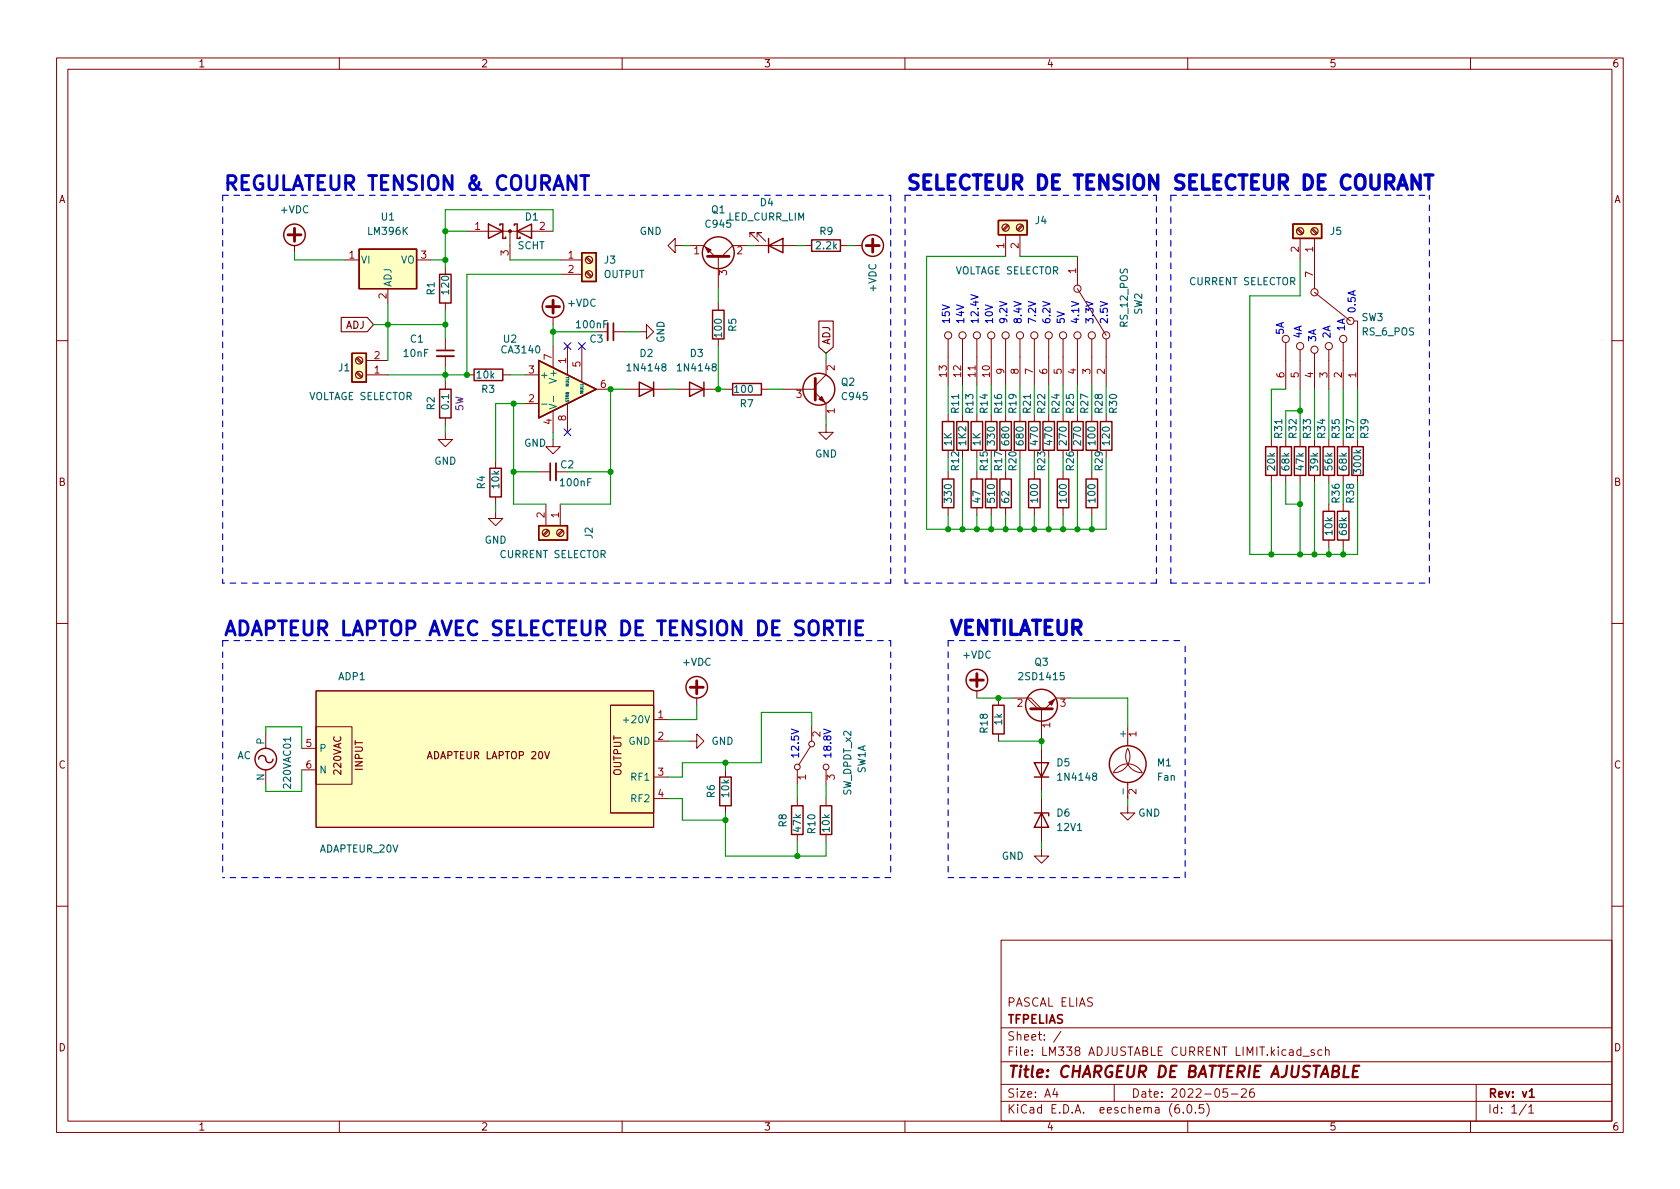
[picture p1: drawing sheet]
<svg xmlns="http://www.w3.org/2000/svg" width="297mm" height="210mm" viewBox="0 0 297 210" stroke-linecap="round" stroke-linejoin="round" font-family="sans-serif">
<g fill="none" stroke="#840000" stroke-width=".18">
<path d="M10 10.2h277v190.1h-277zM12 12.2h273v186.1h-273zM60 10.2v2M110 10.2v2M160 10.2v2M210 10.2v2M260 10.2v2M52.1 43.4v1.3M61 46h2.5M68.6 51v2.6M73.7 46h2.5M78.7 47.2v1.3"/>
<path d="M78.7 53.6v1.3M78.7 59.9v2.1M82.5 40.9h15.3M90.2 40.9v5.1M97.8 56.1v1.3M99.1 46h3.8M99.1 48.5h3.8M108.5 58.7h2M113 58.7h1.3v-1.3l1.3 1.3-1.3 1.2v-1.2M119.4 43.4v-1.2l-1.3 1.2 1.3 1.3v-1.3h1.2M121.9 43.4h2.6l1.9 1.9M127 45.3v5.7"/>
<path d="M127 53.6v1.3M127 59.9v1.3M132.1 43.4h-2.6l-1.9 1.9M132.6 41.9v-.8h.7h-.7l1.5 1.6M133.3 43.4h7.7M133.9 41.9v-.8h.7h-.7l1.5 1.6M142.2 43.4h1.3M148.6 43.4h1.3M151.1 43.4h1.3M167.6 59.9v8.3M170.2 59.9v8.3M172.7 59.9v8.3"/>
<path d="M175.3 59.9v8.3M177.8 41.5v3.8M177.8 59.9v8.3M180.3 41.5v3.8M180.3 59.9v8.3M182.9 59.9v8.3M185.4 59.9v8.3M188 59.9v8.3M190.5 45.3v5.1M190.5 59.9v8.3M190.5 51l5.1 8.3M193 59.9v8.3"/>
<path d="M195.6 59.9v8.3M229.9 42.2v3.8M232.4 42.2v8.8M232.4 51.7l6.4 5.1M239.4 56.8h.6v12M10 60.2h2M64.8 66.3h3.8M64.8 63.7h3.8M78.7 76.4v1.3h1.3l-1.3 1.3-1.2-1.3h1.2M78.7 63v2M78.7 67.6v1.2M78.7 73.9v1.3"/>
<path d="M82.5 66.3h1.3M88.9 66.3h1.3M92.7 66.3h2.5M92.7 71.4h2.5M97.8 77.7v1.3h1.3l-1.3 1.3-1.3-1.3h1.3M97.8 61.2v3.8M97.8 72.6v3.8M100.3 61.2v5.1M100.3 71.4v5M102.9 61.2v6.4M105.4 68.8h2.5M110.5 68.8h7.6"/>
<path d="M119.4 68.8h7.6M128.3 68.8h1.2M134.6 68.8h1.3M138.4 68.8h5.7M144.1 69.5l1.9 1.9v2.5M146 75.2v1.2h1.3l-1.3 1.3-1.2-1.3h1.2M146 63.7v2.6l-1.9 1.9M167.6 73.3v1.2M167.6 79.6v1.3M170.2 73.3v1.2M170.2 79.6v1.3M172.7 73.3v1.2"/>
<path d="M172.7 79.6v1.3M175.3 73.3v1.2M177.8 73.3v1.2M177.8 79.6v1.3M180.3 73.3v1.2M182.9 73.3v1.2M182.9 79.6v1.3M185.4 73.3v1.2M188 73.3v1.2M188 79.6v1.3M190.5 73.3v1.2M193 73.3v1.2"/>
<path d="M193 79.6v1.3M195.6 73.3v1.2M224.8 77.7v1.3M227.3 60.6v8.2M227.3 77.7v1.3M229.9 61.8v7M229.9 77.7v1.3M232.4 62.5v6.3M232.4 77.7v1.3M234.9 61.8v7M234.9 77.7v1.3M237.5 60.6v8.2"/>
<path d="M237.5 77.7v1.3M240 77.7v1.3M285 60.2h2M87.6 90.4v1.3h1.3l-1.3 1.3-1.2-1.3h1.2M87.6 81.5v1.3M87.6 87.9v1.2M95.2 83.4h2.1M96.5 89.1v3.9M98.3 83.4h2M99.1 89.1v3.9M167.6 83.4v1.3M167.6 89.8v1.3"/>
<path d="M172.7 83.4v1.3M172.7 89.8v1.3M175.3 83.4v1.3M175.3 89.8v1.3M177.8 83.4v1.3M177.8 89.8v1.3M182.9 83.4v1.3M182.9 89.8v1.3M188 83.4v1.3M188 89.8v1.3M193 83.4v1.3M193 89.8v1.3"/>
<path d="M224.8 84.1v1.2M227.3 84.1v1.2M229.9 84.1v1.2M232.4 84.1v1.2M234.9 84.1v1.2M234.9 89.1v1.3M234.9 95.5v1.3M237.5 84.1v1.2M237.5 89.1v1.3M237.5 95.5v1.3M240 84.1v1.2M10 110.2h2"/>
<path d="M285 110.2h2M47 129.8v2.5M47 136.1v2.6M53.3 132.3h2.6M53.3 136.1h2.6M55.9 128.5h6.3v10.2h-6.3zM55.9 122.2h59.7v24.1h-59.7zM107.9 124.7h7.7v19.1h-7.7zM115.6 127.2h2.5M115.6 131.1h2.5M115.6 137.4h2.5M121.9 131.1h1.3v-1.3l1.3 1.3-1.3 1.2v-1.2"/>
<path d="M123.2 123.4v1.3M128.3 136.1v1.3M141 136.1v2.6M143.3 132.1l-2.1 3.1M143.5 128.5v2.6M146 136.1v2.6M172.7 122.2v1.2M176.5 123.4v1.3M176.5 129.8v1.3M179.1 123.4h2.5M181.6 123.4h.6l1.9 1.9v5.8M181.6 123.4l1.9 1.9"/>
<path d="M184.1 132.3v7.6M189.2 123.4h-2.5l-1.9 1.9M199.4 128.5v3.4M199.4 138.4v2.8M199.4 132.3a2.87 2.87 0 0 1-2.5 4.3 2.84 2.84 0 0 1 2.5-1.5 2.84 2.84 0 0 1 2.5 1.5 2.92 2.92 0 0 1-2.5-4.3zM115.6 141.2h2.5M128.3 142.5v1.3M141 141.2v1.3M141 147.6v1.2M146 141.2v1.3M146 147.6v1.2M184.1 150.1v1.3h1.3l-1.3 1.2-1.2-1.2h1.2"/>
<path d="M184.1 141.2v7.6M199.4 142.5v1.3h1.3l-1.3 1.2-1.3-1.2h1.3M10 160.2h2M177 166.3h108v32h-108zM285 160.2h2M60 198.3v2M110 198.3v2M160 198.3v2M177 194.8h108M177 191.8h108M177 187.8h108M177 181.8h108"/>
<path d="M186.5 192.5l-.4 1h1M186.9 193v1M187.6 182.4l-1.3 1.9M197 191.8v3M208.4 195.3a.59 .59 0 0 0-.7 .7v.5l.2 .3h.4l.2-.1 .1-.5-.2-.2-.4-.1-.3 .3M209.2 196.7v.1M210 198.3v2M210.1 195.4l.1-.1a.81 .81 0 0 1 .6 .7 .81 .81 0 0 1-.3 .8h-.1a.81 .81 0 0 1-.6-.6 .81 .81 0 0 1 .3-.8zM211.4 196.7v.1M212.8 195.3h-.7l-.1 .7 .2-.1 .5 .1 .2 .2-.1 .5-.2 .1-.6-.1M213.4 195.1a1.72 1.72 0 0 1 0 2.3M217 192.5h-.7l-.1 .7 .2-.1 .5 .1 .2 .2-.1 .5-.2 .1-.6-.1"/>
<path d="M217.7 193.5h1.2M219.5 192.7l.6-.2 .2 .2 .1 .3-1 1h1M221.6 192.5a.59 .59 0 0 0-.7 .7v.5l.2 .3h.4l.2-.1 .1-.5-.2-.2-.4-.1-.3 .3M230.4 186.8h1.1M232.4 185.7l-.4-.1-.2 .2 .1 .3 .5 .1v.4h-.6M233.7 185.7l-.4-.1-.3 .3v.4l.1 .3h.6M234.4 185.8l.2-.2 .3 .1 .1 .9M234.4 185.1v1.5M260 198.3v2M261 191.8v6.5M269.9 195.3l-1.3 1.9M270.3 195.8l.4-.5v1.5"/>
<path d="M270.3 196.8h.9"/>
<circle cx="167.6" cy="59.3" r=".63"/>
<circle cx="170.2" cy="59.3" r=".63"/>
<circle cx="172.7" cy="59.3" r=".63"/>
<circle cx="175.3" cy="59.3" r=".63"/>
<circle cx="177.8" cy="59.3" r=".63"/>
<circle cx="180.3" cy="59.3" r=".63"/>
<circle cx="182.9" cy="59.3" r=".63"/>
<circle cx="185.4" cy="59.3" r=".63"/>
<circle cx="188" cy="59.3" r=".63"/>
<circle cx="190.5" cy="51" r=".63"/>
<circle cx="190.5" cy="59.3" r=".63"/>
<circle cx="193" cy="59.3" r=".63"/>
<circle cx="195.6" cy="59.3" r=".63"/>
<circle cx="227.3" cy="59.9" r=".63"/>
<circle cx="232.4" cy="51.7" r=".63"/>
<circle cx="237.5" cy="59.9" r=".63"/>
<circle cx="238.8" cy="56.8" r=".63"/>
<circle cx="229.9" cy="61.2" r=".63"/>
<circle cx="232.4" cy="61.8" r=".63"/>
<circle cx="234.9" cy="61.2" r=".63"/>
<circle cx="141" cy="135.6" r=".51"/>
<circle cx="143.5" cy="131.6" r=".51"/>
<circle cx="146.1" cy="135.6" r=".51"/>
</g>
<path d="M108.5 57.1v3.1M77.2 62h3.1M97.3 81.9v3.1M270.4 193l.4-.5v1.5M270.4 194h.9" fill="none" stroke="#840000" stroke-width=".3"/>
<path d="M239.3 189.4h.6M240.3 188.5h-.9l-.3 2h1" fill="none" stroke="#840000" stroke-width=".4"/>
<g fill="none" stroke="#840000" stroke-width=".25">
<path d="M86.4 39.6l2.5 1.3-2.5 1.3zM88.4 39.9v-.3h.5v2.6h.5v-.3M90.9 39.9v-.3h.5v2.6h.5v-.3M176.5 39h5.1v2.5h-5.1zM228.6 39.6h5.1v2.6h-5.1zM63.5 44.1h10.2v6.9h-10.2zM77.7 48.5h2.1v5.1h-2.1zM91.4 40.9l2.6-1.3v2.6zM102.9 44.7h2.5v5.1h-2.5zM126 54.9h2v5h-2zM135.9 43.4l2.5-1.2v2.5zM135.9 42.2v2.5"/>
<path d="M143.5 42.4h5.1v2h-5.1zM62.2 62.5h2.6v5.1h-2.6zM77.7 68.8h2.1v5.1h-2.1zM83.8 65.3h5.1v2h-5.1zM95.2 63.7l10.2 5.1-10.2 5.1zM113 67.6l2.6 1.2-2.6 1.3zM115.6 67.6v2.5M121.9 67.6l2.6 1.2-2.6 1.3zM124.5 67.6v2.5M129.5 67.8h5.1v2h-5.1zM166.6 74.5h2.1v5.1h-2.1zM169.2 74.5h2v5.1h-2z"/>
<path d="M171.7 74.5h2v5.1h-2zM174.2 74.5h2.1v5.1h-2.1zM176.8 74.5h2v5.1h-2zM179.3 74.5h2.1v5.1h-2.1zM181.9 74.5h2v5.1h-2zM184.4 74.5h2v5.1h-2zM186.9 74.5h2.1v5.1h-2.1zM189.5 74.5h2v5.1h-2zM192 74.5h2.1v5.1h-2.1zM194.6 74.5h2v5.1h-2zM223.8 79h2v5.1h-2zM226.3 79h2v5.1h-2z"/>
<path d="M228.9 79h2v5.1h-2zM231.4 79h2v5.1h-2zM233.9 79h2.1v5.1h-2.1zM236.5 79h2v5.1h-2zM239 79h2v5.1h-2zM86.6 82.8h2v5.1h-2zM95.2 93h5.1v2.5h-5.1zM166.6 84.7h2.1v5.1h-2.1zM171.7 84.7h2v5.1h-2zM174.2 84.7h2.1v5.1h-2.1zM176.8 84.7h2v5.1h-2zM181.9 84.7h2v5.1h-2z"/>
<path d="M186.9 84.7h2.1v5.1h-2.1zM192 84.7h2.1v5.1h-2.1zM233.9 90.4h2.1v5.1h-2.1zM236.5 90.4h2v5.1h-2zM45.7 134.2a.67 .67 0 0 1 .8-.6 .67 .67 0 0 1 .5 .9 .64 .64 0 0 0 .7 .4 .64 .64 0 0 0 .6-.7M127.3 137.4h2v5.1h-2zM175.5 124.7h2v5.1h-2zM182.9 134.9h2.5l-1.3 2.5zM182.9 137.4h2.5M140 142.5h2v5.1h-2zM145 142.5h2.1v5.1h-2.1zM182.9 143.8h2.5v.5"/>
<path d="M184.1 143.8l1.3 2.5h-2.5z"/>
<circle cx="52.1" cy="41.5" r="1.9"/>
<circle cx="97.8" cy="54.2" r="1.9"/>
<circle cx="127" cy="44.7" r="2.82"/>
<circle cx="154.3" cy="43.4" r="1.9"/>
<circle cx="144.8" cy="68.8" r="2.82"/>
<circle cx="47" cy="134.2" r="1.9"/>
<circle cx="123.2" cy="121.5" r="1.9"/>
<circle cx="172.7" cy="120.3" r="1.9"/>
<circle cx="184.1" cy="124.7" r="2.82"/>
<circle cx="199.4" cy="135.1" r="3.3"/>
</g>
<g fill="none" stroke="#840000" stroke-width=".51">
<path d="M50.9 41.5h2.3M52.1 40.4v2.3M96.6 54.2h2.3M97.8 53.1v2.3M125.1 45.3h3.8M153.2 43.4h2.2M154.3 42.3v2.3M144.1 66.9v3.8M172.7 119.1v2.3M122 121.5h2.3M123.2 120.4v2.3M171.6 120.3h2.3"/>
<path d="M182.2 125.3h3.9"/>
</g>
<path d="M107.4 57.1v3.1M77.2 63h3.1M98.3 81.9v3.1" fill="none" stroke="#840000" stroke-width=".33"/>
<path d="M51.4 130.4v.7" fill="none" stroke="#006464" stroke-width=".2"/>
<g fill="#ffffc2" stroke="#ffffc2" stroke-width=".18">
<path d="M55.9 128.5h6.3v10.2h-6.3z"/>
<path d="M55.9 122.2h59.7v24.1h-59.7z"/>
<path d="M107.9 124.7h7.7v19.1h-7.7z"/>
<path d="M228.6 39.6h5.1v2.6h-5.1z"/>
<path d="M102.9 44.7h2.5v5.1h-2.5z"/>
<path d="M62.2 62.5h2.6v5.1h-2.6z"/>
<path d="M95.2 63.7l10.2 5.1-10.2 5.1z"/>
<path d="M63.5 44.1h10.2v6.9h-10.2z"/>
<path d="M95.2 93h5.1v2.5h-5.1z"/>
<path d="M176.5 39h5.1v2.5h-5.1z"/>
</g>
<g fill="none" stroke="#840000" stroke-width=".2">
<path d="M178.1 39.7l-.8 .9M178.3 39.9l-.8 .9M180.7 39.7l-.9 .9M180.8 39.9l-.8 .9M60.3 56.1h4.6l1.1 1.3-1.1 1.3h-4.6zM103.6 48.2l.9 .8M103.6 45.6l.9 .9M103.8 48l.8 .8M103.8 45.5l.8 .8M144.8 56.8h2.5v4.6l-1.3 1.1-1.2-1.1zM229.4 40.6l.8 .8M229.5 40.4l.9 .8"/>
<path d="M231.9 40.6l.8 .8M232.1 40.4l.8 .8M63 63.4l.9 .9M63 66l.9 .8M63.2 63.2l.8 .9M63.2 65.8l.8 .8M96.9 93.7l-.9 .9M97 93.9l-.8 .8M99.4 93.7l-.8 .9M99.6 93.9l-.9 .8M96.3 132.9l.4 1.3 .5-1.3"/>
<circle cx="104.1" cy="46" r=".63"/>
<circle cx="104.1" cy="48.5" r=".63"/>
<circle cx="177.8" cy="40.3" r=".63"/>
<circle cx="180.3" cy="40.3" r=".63"/>
<circle cx="229.9" cy="40.9" r=".63"/>
<circle cx="232.4" cy="40.9" r=".63"/>
<circle cx="63.5" cy="66.3" r=".63"/>
<circle cx="63.5" cy="63.7" r=".63"/>
<circle cx="96.5" cy="94.2" r=".63"/>
<circle cx="99.1" cy="94.2" r=".63"/>
</g>
<path d="M95.8 71.5h.9M97.1 71.5l1.3 .4-1.3 .4M97.9 70.1v.9M110.2 127.3h1" fill="none" stroke="#006464" stroke-width=".18"/>
<g fill="#840000" stroke="#840000" stroke-width=".18">
<path d="M144.8 70.6l.5-.5 .5 1z"/>
<path d="M124.7 43.7l1 .5-.5 .5z"/>
<path d="M185.4 124.2l1-.5-.5 1z"/>
<circle cx="90.2" cy="40.9" r=".25"/>
</g>
<path d="M171.7 52.1l1.2 .4-1.2 .4M139.9 128.9l1.3 .5-1.3 .4M145.6 128.9l1.3 .5-1.3 .4" fill="none" stroke="#0000c2" stroke-width=".2"/>
<path d="M102.7 31h1.4M103.4 31v2.5M150.2 109.8v2.5M151.4 111h.8M152.6 109.8h-1.2v2.5h1.2" fill="none" stroke="#0000c2" stroke-width=".5"/>
<path d="M204.7 30.9v2.5l-1.4-2.5v2.5" fill="none" stroke="#0000c2" stroke-width=".6"/>
<g fill="none" stroke="#0000c2" stroke-width=".2" stroke-dasharray="1 1">
<path d="M39.4 34.5h118.1M39.4 34.5v68.6M157.5 34.5v68.6M160 34.5h44.5M160 34.5v68.6M204.5 34.5v68.6M207 34.5h45.7M207 34.5v68.6M39.4 113.3v41.9M39.4 113.3h118.1M157.5 103.1h-118.1M157.5 113.3v41.9"/>
<path d="M167.6 113.3h41.9M167.6 113.3v41.9M204.5 103.1h-44.5M207 103.1h45.7M252.7 103.1v-68.6M157.5 155.2h-118.1M167.6 155.2h41.9M209.5 155.2v-41.9"/>
</g>
<g fill="none" stroke="#009600" stroke-width=".2">
<path d="M52.1 44.7v1.3h8.9M66 57.4h12.7M68.6 53.6v10.1M76.2 46h2.5M78.7 54.9v5M78.7 40.9h3.8M90.2 46h8.9M97.8 40.9v-3.8h-19.1v10.1M97.8 57.4v3.8M97.8 58.7h7.6M99.1 48.5h-16.6v17.8h-13.9M110.5 58.7h2.5"/>
<path d="M120.6 43.4h1.3M127 51v2.6M132.1 43.4h1.2M141 43.4h1.2M149.9 43.4h1.2M177.8 45.3h-14v48.3h31.8v-12.7M180.3 45.3h10.2M229.9 46v6.3h-8.9v45.7h19v-12.7M78.7 65v2.6M78.7 75.2v1.2M90.2 66.3h2.5M90.8 71.4v17.7h5.7"/>
<path d="M92.7 71.4h-5.1v10.1M97.8 76.4v1.3M110.5 68.8h-2.6v20.3h-8.8M118.1 68.8h1.3M127 61.2v7.6h1.3M135.9 68.8h2.5M146 62.5v1.2M146 73.9v1.3M167.6 68.2v5.1M170.2 68.2v5.1M172.7 68.2v5.1M175.3 68.2v5.1"/>
<path d="M177.8 68.2v5.1M180.3 68.2v5.1M182.9 68.2v5.1M185.4 68.2v5.1M188 68.2v5.1M190.5 68.2v5.1M193 68.2v5.1M195.6 68.2v5.1M227.3 68.8h-2.5v8.9M229.9 68.8v8.9M229.9 72.6h-2.6v5.1M232.4 68.8v8.9"/>
<path d="M234.9 68.8v8.9M237.5 68.8v8.9M240 68.8v8.9M87.6 89.1v1.3M90.8 83.4h4.4M100.3 83.4h7.6M167.6 80.9v2.5M167.6 91.1v2.5M170.2 80.9v12.7M172.7 80.9v2.5M172.7 91.1v2.5M175.3 91.1v2.5"/>
<path d="M177.8 80.9v2.5M177.8 91.1v2.5M180.3 80.9v12.7M182.9 80.9v2.5M182.9 91.1v2.5M185.4 80.9v12.7M188 80.9v2.5M188 91.1v2.5M190.5 80.9v12.7M193 80.9v2.5M193 91.1v2.5M224.8 85.3v12.7"/>
<path d="M227.3 85.3v3.8h2.6M229.9 85.3v12.7M232.4 85.3v12.7M234.9 85.3v3.8M234.9 96.8v1.2M237.5 85.3v3.8M237.5 96.8v1.2M47 129.8v-1.3h6.3v3.8M53.3 136.1v3.8h-6.3v-1.2M118.1 131.1h3.8M123.2 124.7v2.5h-5.1M128.3 134.9v1.2"/>
<path d="M141 138.7v2.5M143.5 128.5v-2.5h-8.9v8.9h-14v2.5h-2.5M146 138.7v2.5M172.7 123.4h6.4M176.5 131.1h7.6v1.2M184.1 139.9v1.3M189.2 123.4h10.2v5.1M118.1 141.2h2.5v3.8h7.7M128.3 143.8v7.6h17.7v-2.6M141 148.8v2.6M184.1 148.8v1.3M199.4 141.2v1.3"/>
</g>
<path d="M99.7 60.6l1.2 1.2M99.7 75.8l1.2 1.3M100.9 60.6l-1.2 1.2M100.9 75.8l-1.2 1.3M102.3 60.6l1.2 1.2M103.5 60.6l-1.2 1.2" fill="none" stroke="#000084" stroke-width=".18"/>
<g fill="#009600" stroke="#009600" stroke-width=".18">
<circle cx="127" cy="68.8" r=".46"/>
<circle cx="90.8" cy="83.4" r=".46"/>
<circle cx="107.9" cy="83.4" r=".46"/>
<circle cx="107.9" cy="68.8" r=".46"/>
<circle cx="90.8" cy="71.4" r=".46"/>
<circle cx="97.8" cy="58.7" r=".46"/>
<circle cx="128.3" cy="145" r=".46"/>
<circle cx="141" cy="151.4" r=".46"/>
<circle cx="128.3" cy="134.9" r=".46"/>
<circle cx="68.6" cy="57.4" r=".46"/>
<circle cx="78.7" cy="66.3" r=".46"/>
<circle cx="82.5" cy="66.3" r=".46"/>
<circle cx="78.7" cy="57.4" r=".46"/>
<circle cx="78.7" cy="46" r=".46"/>
<circle cx="78.7" cy="40.9" r=".46"/>
<circle cx="167.6" cy="93.6" r=".46"/>
<circle cx="180.3" cy="93.6" r=".46"/>
<circle cx="175.3" cy="93.6" r=".46"/>
<circle cx="177.8" cy="93.6" r=".46"/>
<circle cx="229.9" cy="98" r=".46"/>
<circle cx="229.9" cy="72.6" r=".46"/>
<circle cx="232.4" cy="98" r=".46"/>
<circle cx="237.5" cy="98" r=".46"/>
<circle cx="234.9" cy="98" r=".46"/>
<circle cx="190.5" cy="93.6" r=".46"/>
<circle cx="188" cy="93.6" r=".46"/>
<circle cx="172.7" cy="93.6" r=".46"/>
<circle cx="170.2" cy="93.6" r=".46"/>
<circle cx="182.9" cy="93.6" r=".46"/>
<circle cx="185.4" cy="93.6" r=".46"/>
<circle cx="176.5" cy="123.4" r=".46"/>
<circle cx="184.1" cy="131.1" r=".46"/>
<circle cx="229.9" cy="89.1" r=".46"/>
<circle cx="224.8" cy="98" r=".46"/>
<circle cx="193" cy="93.6" r=".46"/>
</g>
<g font-size="3.5" fill="#0000c2">
<text x="39.4" y="33.7">REGULATEUR TENSION &amp; COURANT</text>
<text x="160" y="33.6">SELECTEUR DE TENSION</text>
<text x="207" y="33.6">SELECTEUR DE COURANT</text>
<text x="39.4" y="112.4">ADAPTEUR LAPTOP AVEC SELECTEUR DE TENSION DE SORTIE</text>
<text x="167.6" y="112.3">VENTILATEUR</text>
</g>
<text font-size="2.8" fill="#840000" x="178" y="190.6">Title: CHARGEUR DE BATTERIE AJUSTABLE</text>
<g font-size="2.1" fill="#840000">
<text x="178" y="178">PASCAL ELIAS</text>
<text x="178" y="184">Sheet: /</text>
<text x="178" y="181">TFPELIAS</text>
<text x="178" y="186.7">File: LM338 ADJUSTABLE CURRENT LIMIT.kicad_sch</text>
<text x="178" y="196.9">KiCad E.D.A. eeschema (6.0.5)</text>
<text x="178" y="194.1">Size: A4</text>
<text x="200" y="194.1">Date: 2022-05-26</text>
<text x="263" y="194.1">Rev: v1</text>
<text x="263" y="196.9">Id: 1/1</text>
</g>
<g font-size="1.8" fill="#840000">
<text x="35" y="11.9">1</text>
<text x="85" y="11.9">2</text>
<text x="135" y="11.9">3</text>
<text x="185" y="11.9">4</text>
<text x="235" y="11.9">5</text>
<text x="285" y="11.9">6</text>
<text x="10.3" y="35.9">A</text>
<text x="285.3" y="35.9">A</text>
<text x="61.1" y="58.1">ADJ</text>
<text x="146.8" y="61" transform="rotate(-90 146.8 61)">ADJ</text>
<text x="189.9" y="83.1" transform="rotate(-90 189.9 83.1)">R26</text>
<text x="194.9" y="83.1" transform="rotate(-90 194.9 83.1)">R29</text>
<text x="10.3" y="85.9">B</text>
<text x="285.3" y="85.9">B</text>
<text x="10.3" y="135.9">C</text>
<text x="60.3" y="136.9" transform="rotate(-90 60.3 136.9)">220VAC</text>
<text x="64.1" y="136.3" transform="rotate(-90 64.1 136.3)">INPUT</text>
<text x="75.8" y="134.2">ADAPTEUR LAPTOP 20V</text>
<text x="109.9" y="137.2" transform="rotate(-90 109.9 137.2)">OUTPUT</text>
<text x="285.3" y="135.9">C</text>
<text x="10.3" y="185.9">D</text>
<text x="285.3" y="185.9">D</text>
<text x="35" y="199.9">1</text>
<text x="85" y="199.9">2</text>
<text x="135" y="199.9">3</text>
<text x="185" y="199.9">4</text>
<text x="235" y="199.9">5</text>
<text x="285" y="199.9">6</text>
</g>
<g font-size="1.8" fill="#006464">
<text x="49.7" y="37.7">+VDC</text>
<text x="65.2" y="41.5">LM396K</text>
<text x="67.4" y="39">U1</text>
<text x="92.9" y="39">D1</text>
<text x="113.1" y="41.5">GND</text>
<text x="124.9" y="40.3">C945</text>
<text x="125.8" y="37.7">Q1</text>
<text x="128.7" y="39">LED_CURR_LIM</text>
<text x="134.4" y="36.4">D4</text>
<text x="145" y="41.5">R9</text>
<text x="183.1" y="39.6">J4</text>
<text x="235.2" y="41.5">J5</text>
<text x="63.8" y="46.6">VI</text>
<text x="70.8" y="46.6">VO</text>
<text x="91.5" y="44.1">SCHT</text>
<text x="106.9" y="46.6">J3</text>
<text x="144.4" y="44.1">2.2k</text>
<text x="69.2" y="50.8" transform="rotate(-90 69.2 50.8)">ADJ</text>
<text x="76.8" y="52.1" transform="rotate(-90 76.8 52.1)">R1</text>
<text x="79.4" y="51.9" transform="rotate(-90 79.4 51.9)">120</text>
<text x="106.7" y="49.1">OUTPUT</text>
<text x="154.9" y="51.5" transform="rotate(-90 154.9 51.5)">+VDC</text>
<text x="168.8" y="48.5">VOLTAGE SELECTOR</text>
<text x="210.3" y="50.4">CURRENT SELECTOR</text>
<text x="100.5" y="54.2">+VDC</text>
<text x="102.1" y="58">100nF</text>
<text x="127.6" y="59.5" transform="rotate(-90 127.6 59.5)">100</text>
<text x="130.2" y="58.6" transform="rotate(-90 130.2 58.6)">R5</text>
<text x="199.4" y="57.7" transform="rotate(-90 199.4 57.7)">RS_12_POS</text>
<text x="201.9" y="55.6" transform="rotate(-90 201.9 55.6)">SW2</text>
<text x="240.8" y="56.8">SW3</text>
<text x="240.9" y="59.3">RS_6_POS</text>
<text x="59.9" y="65.7">J1</text>
<text x="71.5" y="63.1">10nF</text>
<text x="72.6" y="60.6">C1</text>
<text x="88.8" y="62.5">CA3140</text>
<text x="89" y="60.6">U2</text>
<text x="104.3" y="60.6">C3</text>
<text x="111.2" y="65.7">1N4148</text>
<text x="113.2" y="63.1">D2</text>
<text x="117.5" y="60.6" transform="rotate(-90 117.5 60.6)">GND</text>
<text x="120.1" y="65.7">1N4148</text>
<text x="122.1" y="63.1">D3</text>
<text x="54.5" y="70.7">VOLTAGE SELECTOR</text>
<text x="84.4" y="66.9">10k</text>
<text x="85.2" y="69.5">R3</text>
<text x="95.4" y="66.9">+</text>
<text x="98.4" y="67.4" transform="rotate(-90 98.4 67.4)">V+</text>
<text x="130" y="69.5">100</text>
<text x="148.8" y="68.2">Q2</text>
<text x="149" y="70.7">C945</text>
<text x="76.8" y="72.4" transform="rotate(-90 76.8 72.4)">R2</text>
<text x="79.4" y="72.3" transform="rotate(-90 79.4 72.3)">0.1</text>
<text x="130.9" y="72">R7</text>
<text x="169.5" y="73" transform="rotate(-90 169.5 73)">R11</text>
<text x="172.1" y="73" transform="rotate(-90 172.1 73)">R13</text>
<text x="174.6" y="73" transform="rotate(-90 174.6 73)">R14</text>
<text x="177.2" y="73" transform="rotate(-90 177.2 73)">R16</text>
<text x="179.7" y="73" transform="rotate(-90 179.7 73)">R19</text>
<text x="182.2" y="73" transform="rotate(-90 182.2 73)">R21</text>
<text x="184.8" y="73" transform="rotate(-90 184.8 73)">R22</text>
<text x="187.3" y="73" transform="rotate(-90 187.3 73)">R24</text>
<text x="189.9" y="73" transform="rotate(-90 189.9 73)">R25</text>
<text x="192.4" y="73" transform="rotate(-90 192.4 73)">R27</text>
<text x="194.9" y="73" transform="rotate(-90 194.9 73)">R28</text>
<text x="197.5" y="73" transform="rotate(-90 197.5 73)">R30</text>
<text x="226.7" y="77.4" transform="rotate(-90 226.7 77.4)">R31</text>
<text x="229.2" y="77.4" transform="rotate(-90 229.2 77.4)">R32</text>
<text x="231.8" y="77.4" transform="rotate(-90 231.8 77.4)">R33</text>
<text x="234.3" y="77.4" transform="rotate(-90 234.3 77.4)">R34</text>
<text x="236.9" y="77.4" transform="rotate(-90 236.9 77.4)">R35</text>
<text x="239.4" y="77.4" transform="rotate(-90 239.4 77.4)">R37</text>
<text x="241.9" y="77.4" transform="rotate(-90 241.9 77.4)">R39</text>
<text x="76.8" y="82.2">GND</text>
<text x="92.6" y="79">GND</text>
<text x="99.2" y="82.8">C2</text>
<text x="144.1" y="80.9">GND</text>
<text x="168.3" y="78.8" transform="rotate(-90 168.3 78.8)">1K</text>
<text x="169.5" y="83.1" transform="rotate(-90 169.5 83.1)">R12</text>
<text x="170.8" y="78.7" transform="rotate(-90 170.8 78.7)">1K2</text>
<text x="173.4" y="78.8" transform="rotate(-90 173.4 78.8)">1K</text>
<text x="175.9" y="78.6" transform="rotate(-90 175.9 78.6)">330</text>
<text x="177.2" y="83.1" transform="rotate(-90 177.2 83.1)">R17</text>
<text x="178.4" y="78.6" transform="rotate(-90 178.4 78.6)">680</text>
<text x="179.7" y="83.1" transform="rotate(-90 179.7 83.1)">R20</text>
<text x="181" y="78.6" transform="rotate(-90 181 78.6)">680</text>
<text x="183.5" y="78.6" transform="rotate(-90 183.5 78.6)">470</text>
<text x="184.8" y="83.1" transform="rotate(-90 184.8 83.1)">R23</text>
<text x="186.1" y="78.6" transform="rotate(-90 186.1 78.6)">470</text>
<text x="188.6" y="78.6" transform="rotate(-90 188.6 78.6)">270</text>
<text x="191.1" y="78.6" transform="rotate(-90 191.1 78.6)">270</text>
<text x="193.7" y="78.6" transform="rotate(-90 193.7 78.6)">100</text>
<text x="196.2" y="78.6" transform="rotate(-90 196.2 78.6)">120</text>
<text x="225.4" y="83.1" transform="rotate(-90 225.4 83.1)">20k</text>
<text x="228" y="83.1" transform="rotate(-90 228 83.1)">68k</text>
<text x="230.5" y="83.1" transform="rotate(-90 230.5 83.1)">47k</text>
<text x="233" y="83.1" transform="rotate(-90 233 83.1)">39k</text>
<text x="235.6" y="83.1" transform="rotate(-90 235.6 83.1)">56k</text>
<text x="238.1" y="83.1" transform="rotate(-90 238.1 83.1)">68k</text>
<text x="240.7" y="83.6" transform="rotate(-90 240.7 83.6)">300k</text>
<text x="85.7" y="86.4" transform="rotate(-90 85.7 86.4)">R4</text>
<text x="88.3" y="86.3" transform="rotate(-90 88.3 86.3)">10k</text>
<text x="99.2" y="86">100nF</text>
<text x="168.3" y="88.7" transform="rotate(-90 168.3 88.7)">330</text>
<text x="173.4" y="88.8" transform="rotate(-90 173.4 88.8)">47</text>
<text x="175.9" y="88.7" transform="rotate(-90 175.9 88.7)">510</text>
<text x="178.4" y="88.8" transform="rotate(-90 178.4 88.8)">62</text>
<text x="183.5" y="88.7" transform="rotate(-90 183.5 88.7)">100</text>
<text x="188.6" y="88.7" transform="rotate(-90 188.6 88.7)">100</text>
<text x="193.7" y="88.7" transform="rotate(-90 193.7 88.7)">100</text>
<text x="236.9" y="88.8" transform="rotate(-90 236.9 88.8)">R36</text>
<text x="239.4" y="88.8" transform="rotate(-90 239.4 88.8)">R38</text>
<text x="104.8" y="95.2" transform="rotate(-90 104.8 95.2)">J2</text>
<text x="235.6" y="94.5" transform="rotate(-90 235.6 94.5)">10k</text>
<text x="238.1" y="94.5" transform="rotate(-90 238.1 94.5)">68k</text>
<text x="85.7" y="96.1">GND</text>
<text x="88.4" y="98.7">CURRENT SELECTOR</text>
<text x="120.8" y="117.7">+VDC</text>
<text x="170.3" y="116.5">+VDC</text>
<text x="183" y="117.7">Q3</text>
<text x="59.9" y="120.3">ADP1</text>
<text x="180.5" y="120.3">2SD1415</text>
<text x="46.7" y="131.6" transform="rotate(-90 46.7 131.6)">P</text>
<text x="110.9" y="127.9">+20V</text>
<text x="111.1" y="131.7">GND</text>
<text x="125.8" y="131.7">GND</text>
<text x="174.6" y="129.5" transform="rotate(-90 174.6 129.5)">R18</text>
<text x="177.2" y="128.2" transform="rotate(-90 177.2 128.2)">1k</text>
<text x="199.1" y="130.3" transform="rotate(-90 199.1 130.3)">+</text>
<text x="41.9" y="134.2">AC</text>
<text x="56.4" y="133">P</text>
<text x="56.4" y="136.8">N</text>
<text x="153" y="136.8" transform="rotate(-90 153 136.8)">SW1A</text>
<text x="186.9" y="135.5">D5</text>
<text x="204.7" y="135.5">M1</text>
<text x="46.7" y="138" transform="rotate(-90 46.7 138)">N</text>
<text x="51.4" y="139.2" transform="rotate(-90 51.4 139.2)">220VAC01</text>
<text x="111.7" y="138">RF1</text>
<text x="111.7" y="141.9">RF2</text>
<text x="126.4" y="141" transform="rotate(-90 126.4 141)">R6</text>
<text x="128.9" y="140.9" transform="rotate(-90 128.9 140.9)">10k</text>
<text x="150.5" y="140.7" transform="rotate(-90 150.5 140.7)">SW_DPDT_x2</text>
<text x="187.4" y="138">1N4148</text>
<text x="199.1" y="140.2" transform="rotate(-90 199.1 140.2)">-</text>
<text x="204.7" y="138">Fan</text>
<text x="139.1" y="146.2" transform="rotate(-90 139.1 146.2)">R8</text>
<text x="141.6" y="147" transform="rotate(-90 141.6 147)">47k</text>
<text x="144.1" y="147.3" transform="rotate(-90 144.1 147.3)">R10</text>
<text x="146.7" y="147" transform="rotate(-90 146.7 147)">10k</text>
<text x="186.9" y="144.4">D6</text>
<text x="187.1" y="146.9">12V1</text>
<text x="201.2" y="144.4">GND</text>
<text x="56.5" y="150.7">ADAPTEUR_20V</text>
<text x="177.1" y="152">GND</text>
</g>
<g font-size="1.8" fill="#a90000">
<text x="84" y="40.6">1</text>
<text x="95.4" y="40.6">2</text>
<text x="61.7" y="45.7">1</text>
<text x="74.4" y="45.7">3</text>
<text x="89.9" y="45.2" transform="rotate(-90 89.9 45.2)">3</text>
<text x="100.5" y="45.7">1</text>
<text x="122.7" y="45">1</text>
<text x="130.3" y="45">2</text>
<text x="177.5" y="43.9" transform="rotate(-90 177.5 43.9)">1</text>
<text x="180.1" y="43.9" transform="rotate(-90 180.1 43.9)">2</text>
<text x="229.6" y="44.6" transform="rotate(-90 229.6 44.6)">2</text>
<text x="232.2" y="44.6" transform="rotate(-90 232.2 44.6)">1</text>
<text x="68.3" y="52.8" transform="rotate(-90 68.3 52.8)">2</text>
<text x="100.5" y="48.3">2</text>
<text x="128.5" y="48.7" transform="rotate(-90 128.5 48.7)">3</text>
<text x="190.2" y="48.4" transform="rotate(-90 190.2 48.4)">1</text>
<text x="232.2" y="49" transform="rotate(-90 232.2 49)">7</text>
<text x="66.2" y="63.5">2</text>
<text x="97.5" y="63.6" transform="rotate(-90 97.5 63.6)">7</text>
<text x="100.1" y="64.2" transform="rotate(-90 100.1 64.2)">1</text>
<text x="102.6" y="64.9" transform="rotate(-90 102.6 64.9)">5</text>
<text x="147.6" y="65.5" transform="rotate(-90 147.6 65.5)">2</text>
<text x="66.2" y="66">1</text>
<text x="93.5" y="71.1">2</text>
<text x="93.5" y="66">3</text>
<text x="106.2" y="68.6">6</text>
<text x="140.8" y="70.4">3</text>
<text x="167.4" y="66.6" transform="rotate(-90 167.4 66.6)">13</text>
<text x="169.9" y="66.6" transform="rotate(-90 169.9 66.6)">12</text>
<text x="172.5" y="66.6" transform="rotate(-90 172.5 66.6)">11</text>
<text x="175" y="66.6" transform="rotate(-90 175 66.6)">10</text>
<text x="177.5" y="66.1" transform="rotate(-90 177.5 66.1)">9</text>
<text x="180.1" y="66.1" transform="rotate(-90 180.1 66.1)">8</text>
<text x="182.6" y="66.1" transform="rotate(-90 182.6 66.1)">7</text>
<text x="185.2" y="66.1" transform="rotate(-90 185.2 66.1)">6</text>
<text x="187.7" y="66.1" transform="rotate(-90 187.7 66.1)">5</text>
<text x="190.2" y="66.1" transform="rotate(-90 190.2 66.1)">4</text>
<text x="192.8" y="66.1" transform="rotate(-90 192.8 66.1)">3</text>
<text x="195.3" y="66.1" transform="rotate(-90 195.3 66.1)">2</text>
<text x="227.1" y="66.8" transform="rotate(-90 227.1 66.8)">6</text>
<text x="229.6" y="66.8" transform="rotate(-90 229.6 66.8)">5</text>
<text x="232.2" y="66.8" transform="rotate(-90 232.2 66.8)">4</text>
<text x="234.7" y="66.8" transform="rotate(-90 234.7 66.8)">3</text>
<text x="237.2" y="66.8" transform="rotate(-90 237.2 66.8)">2</text>
<text x="239.8" y="66.8" transform="rotate(-90 239.8 66.8)">1</text>
<text x="97.5" y="75" transform="rotate(-90 97.5 75)">4</text>
<text x="100.1" y="74.4" transform="rotate(-90 100.1 74.4)">8</text>
<text x="147.6" y="73.1" transform="rotate(-90 147.6 73.1)">1</text>
<text x="96.3" y="91.5" transform="rotate(-90 96.3 91.5)">2</text>
<text x="98.8" y="91.5" transform="rotate(-90 98.8 91.5)">1</text>
<text x="179.8" y="125">2</text>
<text x="187.5" y="125">3</text>
<text x="116.3" y="127">1</text>
<text x="116.3" y="130.8">2</text>
<text x="145" y="130.3" transform="rotate(-90 145 130.3)">2</text>
<text x="185.7" y="128.7" transform="rotate(-90 185.7 128.7)">1</text>
<text x="200.9" y="130.3" transform="rotate(-90 200.9 130.3)">1</text>
<text x="54.1" y="132.1">5</text>
<text x="54.1" y="135.9">6</text>
<text x="116.3" y="137.2">3</text>
<text x="142.5" y="137.9" transform="rotate(-90 142.5 137.9)">1</text>
<text x="147.6" y="137.9" transform="rotate(-90 147.6 137.9)">3</text>
<text x="116.3" y="141">4</text>
<text x="200.9" y="140.4" transform="rotate(-90 200.9 140.4)">2</text>
</g>
<g font-size="1.8" fill="#0000c2">
<text x="167.9" y="57.4" transform="rotate(-90 167.9 57.4)">15V</text>
<text x="170.5" y="57.4" transform="rotate(-90 170.5 57.4)">14V</text>
<text x="173" y="57.4" transform="rotate(-90 173 57.4)">12.4V</text>
<text x="175.5" y="57.4" transform="rotate(-90 175.5 57.4)">10V</text>
<text x="178.1" y="57.4" transform="rotate(-90 178.1 57.4)">9.2V</text>
<text x="180.6" y="57.4" transform="rotate(-90 180.6 57.4)">8.4V</text>
<text x="183.2" y="57.4" transform="rotate(-90 183.2 57.4)">7.2V</text>
<text x="185.7" y="57.4" transform="rotate(-90 185.7 57.4)">6.2V</text>
<text x="188.2" y="57.4" transform="rotate(-90 188.2 57.4)">5V</text>
<text x="190.8" y="57.4" transform="rotate(-90 190.8 57.4)">4.1V</text>
<text x="193.3" y="57.4" transform="rotate(-90 193.3 57.4)">3.3V</text>
<text x="195.9" y="57.4" transform="rotate(-90 195.9 57.4)">2.5V</text>
<text x="227" y="59.3" transform="rotate(-90 227 59.3)">5A</text>
<text x="230.2" y="59.9" transform="rotate(-90 230.2 59.9)">4A</text>
<text x="235.2" y="59.9" transform="rotate(-90 235.2 59.9)">2A</text>
<text x="237.8" y="58.7" transform="rotate(-90 237.8 58.7)">1A</text>
<text x="239.7" y="55.5" transform="rotate(-90 239.7 55.5)">0.5A</text>
<text x="232.7" y="60.6" transform="rotate(-90 232.7 60.6)">3A</text>
<text x="141.3" y="134.2" transform="rotate(-90 141.3 134.2)">12.5V</text>
<text x="147" y="134.2" transform="rotate(-90 147 134.2)">18.8V</text>
</g>
<text font-size="1.8" fill="#840084" x="81.9" y="72.7" transform="rotate(-90 81.9 72.7)">5W</text>
<text font-size="1.8" fill="#009600" x="174.6" y="83.1" transform="rotate(-90 174.6 83.1)">R15</text>
<g font-size=".7" fill="#006464">
<text x="100.6" y="71.2" transform="rotate(-90 100.6 71.2)">STRB</text>
<text x="100.6" y="68.3" transform="rotate(-90 100.6 68.3)">NULL</text>
<text x="103.1" y="69.6" transform="rotate(-90 103.1 69.6)">NULL</text>
</g>
</svg>
